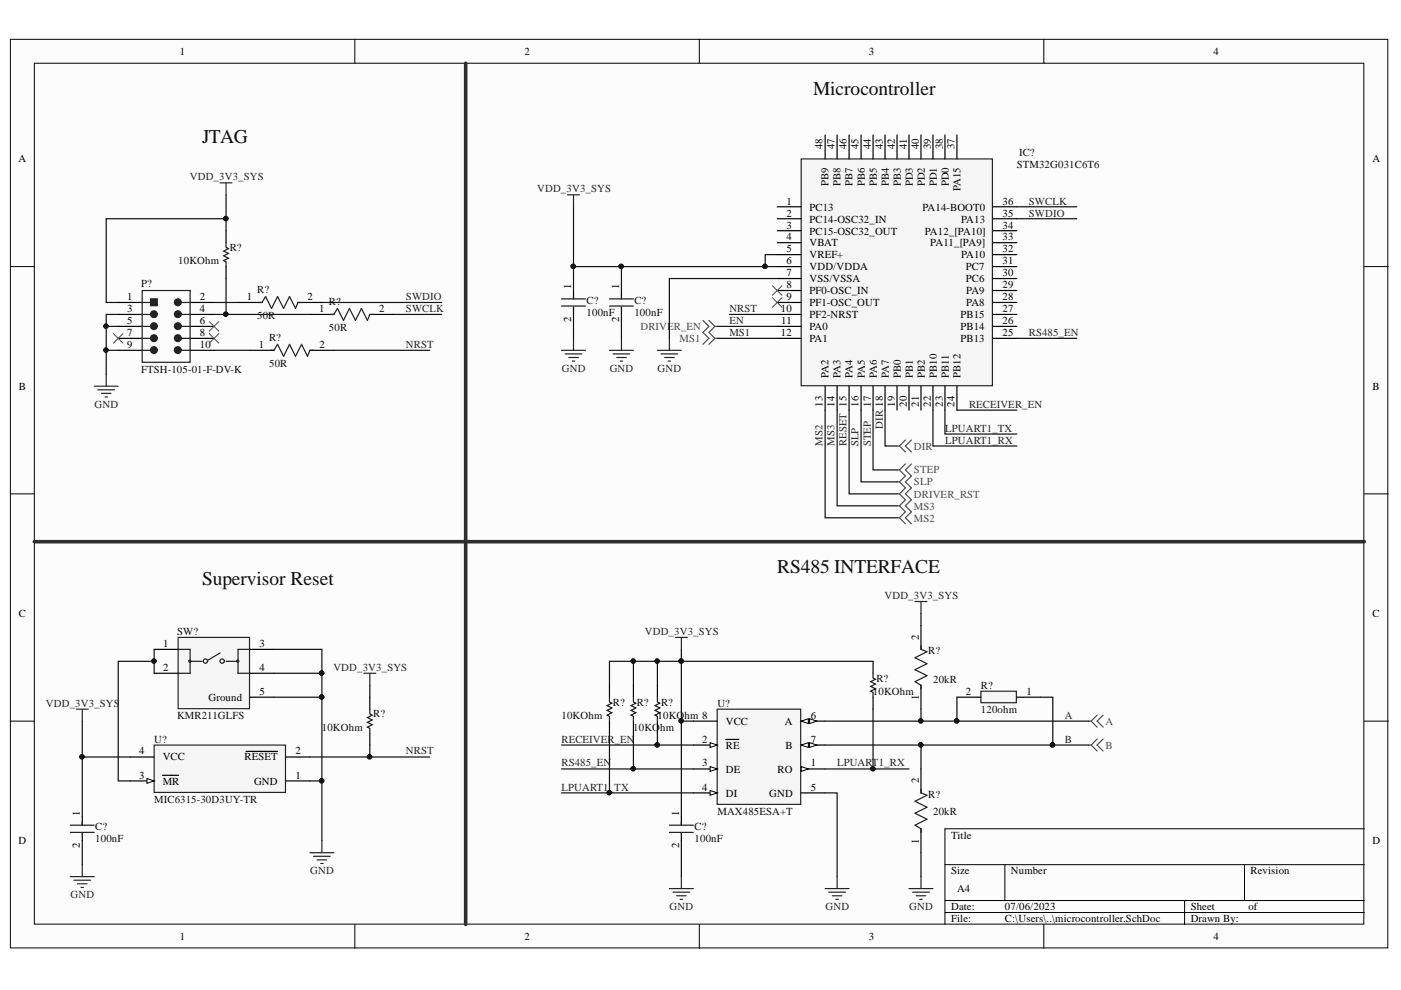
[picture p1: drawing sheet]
<svg xmlns="http://www.w3.org/2000/svg" width="297mm" height="210mm" viewBox="0 0 297 210" stroke-linecap="round" stroke-linejoin="round" font-family="sans-serif">
<g fill="#fcfcfc" stroke="#000" stroke-width=".21">
<path d="M2.2 8.3h292v192.7h-292z"/>
<path d="M7.3 13.4h281.9v182.5h-281.9z"/>
</g>
<g fill="none" stroke="#000" stroke-width=".21">
<path d="M75.2 8.3v5.1M148.3 8.3v5.1M221.3 8.3v5.1M2.2 56.5h5.1M289.3 56.5h5M2.2 104.7h5.1M289.3 104.7h5M2.2 152.9h5.1M289.3 152.9h5M289.3 175.7h-89v20.3M75.2 196v5.1M148.3 196v5.1"/>
<path d="M200.3 183.3h89M200.3 190.9h89M200.3 193.5h89M213 183.3v7.6M221.3 196v5.1M251.2 190.9v5.1M263.9 183.3v7.6"/>
</g>
<path d="M169.9 33.7h40.5v48.1h-40.5z" fill="#f5f5f5" stroke="#262626" stroke-width=".25"/>
<g fill="none" stroke="#000" stroke-width=".25">
<path d="M174.9 28.6v5.1M177.5 28.6v5.1M180 28.6v5.1M182.6 28.6v5.1M185.1 28.6v5.1M187.6 28.6v5.1M190.2 28.6v5.1M192.7 28.6v5.1M195.3 28.6v5.1M197.8 28.6v5.1M200.3 28.6v5.1M202.9 28.6v5.1"/>
<path d="M164.8 43.8h5.1M164.8 46.4h5.1M164.8 48.9h5.1M164.8 51.5h5.1M164.8 54h5.1M164.8 56.5h5.1M164.8 59.1h5.1M210.5 43.8h5.1M210.5 46.4h5.1M210.5 48.9h5.1M210.5 51.5h5.1M210.5 54h5.1"/>
<path d="M210.5 56.5h5.1M210.5 59.1h5.1M121.6 61.6v1.8M121.6 65.1v1.6M131.8 61.6v1.8M131.8 65.1v1.6M164.8 61.6h5.1M164.8 64.1h5.1M164.8 66.7h5.1M164.8 69.2h5.1M164.8 71.7h5.1M210.5 61.6h5.1"/>
<path d="M210.5 64.1h5.1M210.5 66.7h5.1M210.5 69.2h5.1M210.5 71.7h5.1M174.9 81.9v5.1M177.5 81.9v5.1M180 81.9v5.1M182.6 81.9v5.1M185.1 81.9v5.1M187.6 81.9v5.1M190.2 81.9v5.1M192.7 81.9v5.1"/>
<path d="M195.3 81.9v5.1M197.8 81.9v5.1M200.3 81.9v5.1M202.9 81.9v5.1"/>
</g>
<g fill="none" stroke="#262626" stroke-width=".25">
<path d="M119.1 74.3h5M119.8 75h3.6M120.6 75.8h2M121.3 76.6h.6M121.6 71.7v2.6M129.2 74.3h5.1M130 75h3.5M130.7 75.8h2.1M131.5 76.6h.5M131.8 71.7v2.6M139.4 74.3h5.1M140.1 75h3.6"/>
<path d="M140.9 75.8h2M141.7 76.6h.5M141.9 71.7v2.6"/>
</g>
<path d="M119.1 63.4h5M119.1 64.9h5M121.6 62.6v.8M121.6 65.1v.3M129.2 63.4h5.1M129.2 64.9h5.1M131.8 62.6v.8M131.8 65.1v.3" fill="none" stroke="#1c1c1c" stroke-width=".25"/>
<path d="M163.8 60.6l2 2M163.8 63.1l2 2M165.8 60.6l-2 2M165.8 63.1l-2 2" fill="none" stroke="#4c4c4c" stroke-width=".21"/>
<path d="M37.8 135.1h15.1v15.2h-15.1z" fill="#f5f5f5" stroke="#262626" stroke-width=".25"/>
<g fill="none" stroke="#1c1c1c" stroke-width=".25">
<path d="M47.9 51.5v1l.5 .2-1 .5 1 .5-1 .5 1 .5-1 .6 .5 .2v1M30.1 61.6h10.2v15.2h-10.2zM30.1 66.7h1.8M30.1 64.1h1.8M30.1 71.7h1.8M30.1 69.2h1.8M30.1 74.3h1.8M38.5 66.7h1.8M38.5 64.1h1.8M38.5 71.7h1.8M38.5 69.2h1.8M38.5 74.3h1.8"/>
<path d="M54.8 64.1h.7l.8-1.2 1.3 2.5 1.2-2.5 1.3 2.5 1.3-2.5 1.3 2.5 .5-1.3h.7M57.3 74.3h.8l.7-1.3 1.3 2.5 1.3-2.5 1.3 2.5 1.2-2.5 1.3 2.5 .5-1.2h.8M70 66.7h.8l.8-1.3 1.2 2.5 1.3-2.5 1.3 2.5 1.2-2.5 1.3 2.5 .5-1.2h.8M37.8 137.7h2.5v5.1h-2.5M46.7 138.4l-2.6 1.6M53 137.7h-2.5v5.1h2.5M40.3 140.2h2.5M47.9 140.2h2.6"/>
<circle cx="40.2" cy="140.2" r=".22"/>
<circle cx="43.6" cy="140.2" r=".46"/>
<circle cx="47.1" cy="140.2" r=".46"/>
<circle cx="50.4" cy="140.2" r=".22"/>
</g>
<g fill="none" stroke="#000" stroke-width=".25">
<path d="M47.9 48.9v2.6M47.9 56.5v2.6M25.1 64.1h5M25.1 66.7h5M25.1 69.2h5M25.1 71.7h5M25.1 74.3h5M40.3 64.1h5.1M40.3 66.7h5.1M40.3 69.2h5.1M40.3 71.7h5.1M40.3 74.3h5.1"/>
<path d="M50.5 64.1h5M53 74.3h5.1M63.2 64.1h5M65.7 66.7h5.1M65.7 74.3h5.1M78.4 66.7h5.1M32.7 137.7h5.1M53 137.7h5.1M32.7 142.8h5.1M53 142.8h5.1M53 147.8h5.1"/>
</g>
<g fill="#1c1c1c" stroke="#1c1c1c" stroke-width=".25">
<path d="M31.9 63.4h1.4v1.4h-1.4z"/>
<circle cx="32.6" cy="66.6" r=".71"/>
<circle cx="37.7" cy="66.6" r=".72"/>
<circle cx="37.7" cy="64.1" r=".72"/>
<circle cx="32.6" cy="71.7" r=".72"/>
<circle cx="37.7" cy="71.7" r=".72"/>
<circle cx="32.6" cy="69.2" r=".71"/>
<circle cx="37.7" cy="69.1" r=".72"/>
<circle cx="32.6" cy="74.2" r=".71"/>
<circle cx="37.7" cy="74.2" r=".72"/>
</g>
<path d="M22.5 79.3v2.6M20 81.9h5.1M20.7 82.6h3.6M21.5 83.4h2M22.3 84.2h.5" fill="none" stroke="#262626" stroke-width=".25"/>
<path d="M24 70.7l2.1 2.1M26.1 70.7l-2.1 2.1M44.4 68.2l2 2M44.4 70.7l2 2.1M46.4 68.2l-2 2M46.4 70.7l-2 2.1" fill="none" stroke="#4c4c4c" stroke-width=".21"/>
<path d="M32.7 158h27.8v10h-27.8z" fill="#f5f5f5" stroke="#262626" stroke-width=".25"/>
<path d="M27.6 160.5h5.1M27.6 165.6h5.1" fill="none" stroke="#000" stroke-width=".25"/>
<path d="M31.2 165.1l1.5 .5-1.5 .5z" fill="#fcfcfc" stroke="#000" stroke-width=".21"/>
<path d="M52.2 159.3h6.6M78.4 147.8v2.6M78.4 155.4v2.6M17.4 173.2v1.8M17.4 176.7v1.6M34.5 164.4h3.3M60.6 160.5h5.1M60.6 165.6h5.1" fill="none" stroke="#000" stroke-width=".25"/>
<path d="M78.4 150.4v1l.5 .2-1 .5 1 .5-1 .5 1 .6-1 .5 .5 .2v1M14.9 175h5.1M14.9 176.5h5.1M17.4 174.2v.8M17.4 176.7v.3" fill="none" stroke="#1c1c1c" stroke-width=".25"/>
<path d="M68.2 178.3v2.5M14.9 185.9h5.1M15.7 186.6h3.5M16.4 187.4h2.1M17.2 188.1h.5M17.4 183.3v2.6M65.7 180.8h5.1M66.5 181.6h3.5M67.2 182.3h2.1M68 183.1h.5" fill="none" stroke="#262626" stroke-width=".25"/>
<g fill="none" stroke="#4c4c4c" stroke-width=".25">
<path d="M149 67.9l1.3 1.3-1.3 1.3 1.3 1.2-1.3 1.3M150.3 67.9l1.3 1.3M151.6 69.2l-1.3 1.3 1.3 1.2M151.6 69.2h.5M151.6 71.7l-1.3 1.3M151.6 71.7h.5M190.2 94.6h.5M190.2 99.6h.5M190.7 94.6l1.3 1.2M190.7 99.6l1.3 1.3-1.3 1.3M192 93.3l-1.3 1.3M192 98.4l-1.3 1.2"/>
<path d="M193.2 93.3l-1.2 1.3 1.2 1.2M193.2 98.4l-1.2 1.2 1.2 1.3-1.2 1.3 1.2 1.2-1.2 1.3 1.2 1.3-1.2 1.2 1.2 1.3-1.2 1.3 1.2 1.2M190.2 102.2h.5M190.2 104.7h.5M190.2 107.2h.5M190.2 109.8h.5M190.7 102.2l1.3 1.2-1.3 1.3M190.7 104.7l1.3 1.3-1.3 1.2M190.7 107.2l1.3 1.3-1.3 1.3M190.7 109.8l1.3 1.2"/>
</g>
<path d="M152.1 150.4h17.7v20.1h-17.7z" fill="#f5f5f5" stroke="#262626" stroke-width=".25"/>
<path d="M147 152.9h5.1M147 158h5.1" fill="none" stroke="#000" stroke-width=".25"/>
<path d="M150.6 157.5l1.5 .5-1.5 .5z" fill="#fcfcfc" stroke="#000" stroke-width=".21"/>
<path d="M153.9 156.8h2.8M169.9 152.9h5" fill="none" stroke="#000" stroke-width=".25"/>
<g fill="#fcfcfc" stroke="#000" stroke-width=".21">
<path d="M169.9 152.9l1.5-.5v1z"/>
<path d="M171.6 152.4l1.6 .5-1.6 .5z"/>
</g>
<path d="M169.9 158h5" fill="none" stroke="#000" stroke-width=".25"/>
<g fill="#fcfcfc" stroke="#000" stroke-width=".21">
<path d="M169.9 158l1.5-.5v1z"/>
<path d="M171.6 157.5l1.6 .5-1.6 .5z"/>
</g>
<path d="M147 163h5.1" fill="none" stroke="#000" stroke-width=".25"/>
<path d="M150.6 162.5l1.5 .5-1.5 .5z" fill="#fcfcfc" stroke="#000" stroke-width=".21"/>
<path d="M147 168.1h5.1" fill="none" stroke="#000" stroke-width=".25"/>
<path d="M150.6 167.6l1.5 .5-1.5 .5z" fill="#fcfcfc" stroke="#000" stroke-width=".21"/>
<path d="M169.9 163h5" fill="none" stroke="#000" stroke-width=".25"/>
<path d="M169.9 162.5l1.5 .5-1.5 .5z" fill="#fcfcfc" stroke="#000" stroke-width=".21"/>
<g fill="none" stroke="#000" stroke-width=".25">
<path d="M195.3 132.6v5.1M129.2 145.3v2.5M129.2 152.9v2.5M134.3 145.3v2.5M134.3 152.9v2.5M139.4 145.3v2.5M139.4 152.9v2.5M185.1 140.2v2.6M185.1 147.8v2.6M195.3 145.3v5.1M144.5 173.2v1.8M144.5 176.7v1.6"/>
<path d="M169.9 168.1h5M195.3 163v5.1M195.3 175.7v5.1"/>
</g>
<path d="M195.3 136.9v.8l1.2 .5-2.5 1.3 2.5 1.2-2.5 1.3 2.5 1.3-2.5 1.2 1.3 .8v.7M129.2 147.8v1l.5 .3-1 .5 1 .5-1 .5 1 .5-1 .5 .5 .3v1M134.3 147.8v1l.5 .3-1 .5 1 .5-1 .5 1 .5-1 .5 .5 .3v1M139.4 147.8v1l.5 .3-1 .5 1 .5-1 .5 1 .5-1 .5 .5 .3v1M185.1 142.8v1l.5 .2-1 .5 1 .5-1 .5 1 .5-1 .6 .5 .2v1M141.9 175h5.1M141.9 176.5h5.1M144.5 174.2v.8M144.5 176.7v.3M195.3 167.4v.7l1.2 .5-2.5 1.3 2.5 1.3-2.5 1.2 2.5 1.3-2.5 1.3 1.3 .7v.8" fill="none" stroke="#1c1c1c" stroke-width=".25"/>
<g fill="none" stroke="#262626" stroke-width=".25">
<path d="M141.9 188.4h5.1M142.7 189.2h3.5M143.4 189.9h2.1M144.2 190.7h.5M144.5 185.9v2.5M174.9 188.4h5.1M175.7 189.2h3.6M176.5 189.9h2M177.2 190.7h.5M177.5 185.9v2.5M192.7 188.4h5.1M193.5 189.2h3.5"/>
<path d="M194.3 189.9h2M195 190.7h.5M195.3 185.9v2.5"/>
</g>
<path d="M230.8 152.9h.5M230.8 158h.5M231.3 152.9l1.3 1.3M231.3 158l1.3 1.2M232.6 151.6l-1.3 1.3M232.6 156.7l-1.3 1.3M233.9 151.6l-1.3 1.3 1.3 1.3M233.9 156.7l-1.3 1.3 1.3 1.2" fill="none" stroke="#4c4c4c" stroke-width=".25"/>
<path d="M208 146.6h7.5v2.4h-7.5z" fill="#f5f5f5" stroke="#262626" stroke-width=".25"/>
<path d="M202.9 147.8h5.1M215.6 147.8h5.1" fill="none" stroke="#000" stroke-width=".25"/>
<path d="M98.7 13.4v182.6M7.3 114.9h282" fill="none" stroke="#2e2e2e" stroke-width=".76"/>
<g fill="none" stroke="#0e0e0e" stroke-width=".25">
<path d="M47.9 41.3v5.1h-25.4v17.7h2.6M47.9 46.4v2.5M47.9 59.1v7.6M121.6 43.8v12.7M131.8 56.5v5.1M162.2 56.5h-40.6v5.1M164.8 59.1h-22.9v12.6M164.8 54h-2.6v2.5h2.6M215.6 46.4h12.7M215.6 43.8h12.7M22.5 74.3h2.6M22.5 69.2h2.6"/>
<path d="M25.1 66.7h-2.6v12.6M45.4 66.7h20.3M45.4 64.1h5.1M45.4 74.3h7.6M68.2 64.1h25.5M70.8 74.3h20.3M83.5 66.7h10.2M121.6 66.7v5M131.8 66.7v5M152.1 69.2h12.7M152.1 71.7h12.7M154.6 66.7h10.2"/>
<path d="M215.6 71.7h12.7M174.9 87v22.8h15.3M177.5 87v20.2h12.7M180 87v17.7h10.2M182.6 87v15.2h7.6M185.1 87v12.6h5.1M187.6 87v7.6h2.6M197.8 87v7.6h17.8M200.3 87v5h15.3M202.9 87h12.7M32.7 137.7v5.1M58.1 137.7h10.1v27.9"/>
<path d="M144.5 137.7v15.2h2.5M195.3 130.1v2.5M17.4 152.9v7.6h10.2M32.7 140.2h-7.6v25.4h2.5M58.1 147.8h10.1M58.1 142.8h10.1M78.4 158v2.5h-12.7M78.4 145.3v2.5M119.1 158h27.9M129.2 155.4v12.7M134.3 140.2v5.1M134.3 155.4v7.6"/>
<path d="M139.4 140.2v5.1M139.4 155.4v2.6M144.5 152.9v20.3M174.9 152.9h55.9M174.9 158h55.9M185.1 140.2h-55.9v5.1M185.1 150.4v12.6M195.3 150.4v2.5M195.3 158v5M202.9 147.8v5.1M220.7 147.8h2.5v10.2M17.4 160.5v12.7"/>
<path d="M17.4 178.3v5M65.7 165.6h2.5v12.7M78.4 160.5h12.7M119.1 168.1h27.9M119.1 163h27.9M144.5 178.3v7.6M174.9 168.1h2.6v17.8M174.9 163h17.8M195.3 180.8v5.1"/>
</g>
<g fill="#0e0e0e" stroke="#0e0e0e" stroke-width=".21">
<circle cx="162.2" cy="56.5" r=".46"/>
<circle cx="131.7" cy="56.5" r=".46"/>
<circle cx="121.5" cy="56.5" r=".46"/>
<circle cx="22.5" cy="69.2" r=".46"/>
<circle cx="22.5" cy="74.2" r=".46"/>
<circle cx="47.9" cy="46.3" r=".47"/>
<circle cx="47.9" cy="66.6" r=".46"/>
<circle cx="17.4" cy="160.5" r=".46"/>
<circle cx="68.2" cy="165.5" r=".47"/>
<circle cx="78.4" cy="160.5" r=".46"/>
<circle cx="68.2" cy="147.8" r=".46"/>
<circle cx="68.2" cy="142.7" r=".47"/>
<circle cx="32.6" cy="140.2" r=".46"/>
<circle cx="139.3" cy="157.9" r=".46"/>
<circle cx="129.2" cy="168.1" r=".46"/>
<circle cx="185.1" cy="163" r=".46"/>
<circle cx="144.4" cy="140.2" r=".46"/>
<circle cx="144.4" cy="152.8" r=".46"/>
<circle cx="139.3" cy="140.2" r=".46"/>
<circle cx="134.2" cy="140.2" r=".46"/>
<circle cx="134.2" cy="163" r=".46"/>
<circle cx="195.2" cy="152.8" r=".46"/>
<circle cx="195.2" cy="157.9" r=".46"/>
<circle cx="223.1" cy="157.9" r=".47"/>
<circle cx="202.8" cy="152.8" r=".46"/>
</g>
<path d="M46.7 38.8h2.5M47.9 38.8v2.5M120.3 41.3h2.6M121.6 41.3v2.5M143.2 135.1h2.5M144.5 135.1v2.6M194 127.5h2.5M195.3 127.5v2.6M16.2 150.4h2.5M17.4 150.4v2.5M77.1 142.8h2.6M78.4 142.8v2.5" fill="none" stroke="#262626" stroke-width=".25"/>
<g font-size="4.1" fill="#0e0e0e">
<text x="172.4" y="20.1">Microcontroller</text>
<text x="42.9" y="30.3">JTAG</text>
<text x="42.9" y="124.1">Supervisor Reset</text>
<text x="164.8" y="121.6">RS485 INTERFACE</text>
</g>
<g font-size="2.3">
<text x="38.1" y="11.6">1</text>
<text x="111.2" y="11.6">2</text>
<text x="184.2" y="11.6">3</text>
<text x="257.3" y="11.6">4</text>
<text x="3.9" y="34.4">A</text>
<text x="174.4" y="31.7" transform="rotate(-90 174.4 31.7)">48</text>
<text x="177" y="31.7" transform="rotate(-90 177 31.7)">47</text>
<text x="179.5" y="31.7" transform="rotate(-90 179.5 31.7)">46</text>
<text x="182" y="31.7" transform="rotate(-90 182 31.7)">45</text>
<text x="184.6" y="31.7" transform="rotate(-90 184.6 31.7)">44</text>
<text x="187.2" y="31.7" transform="rotate(-90 187.2 31.7)">43</text>
<text x="189.7" y="31.7" transform="rotate(-90 189.7 31.7)">42</text>
<text x="192.3" y="31.7" transform="rotate(-90 192.3 31.7)">41</text>
<text x="194.8" y="31.7" transform="rotate(-90 194.8 31.7)">40</text>
<text x="197.3" y="31.7" transform="rotate(-90 197.3 31.7)">39</text>
<text x="199.9" y="31.7" transform="rotate(-90 199.9 31.7)">38</text>
<text x="202.4" y="31.7" transform="rotate(-90 202.4 31.7)">37</text>
<text x="291" y="34.4">A</text>
<text x="175.7" y="39.4" transform="rotate(-90 175.7 39.4)">PB9</text>
<text x="178.2" y="39.4" transform="rotate(-90 178.2 39.4)">PB8</text>
<text x="180.8" y="39.4" transform="rotate(-90 180.8 39.4)">PB7</text>
<text x="183.4" y="39.4" transform="rotate(-90 183.4 39.4)">PB6</text>
<text x="185.9" y="39.4" transform="rotate(-90 185.9 39.4)">PB5</text>
<text x="188.5" y="39.4" transform="rotate(-90 188.5 39.4)">PB4</text>
<text x="191" y="39.4" transform="rotate(-90 191 39.4)">PB3</text>
<text x="193.5" y="39.5" transform="rotate(-90 193.5 39.5)">PD3</text>
<text x="196.1" y="39.5" transform="rotate(-90 196.1 39.5)">PD2</text>
<text x="198.6" y="39.5" transform="rotate(-90 198.6 39.5)">PD1</text>
<text x="201.1" y="39.5" transform="rotate(-90 201.1 39.5)">PD0</text>
<text x="203.7" y="40.5" transform="rotate(-90 203.7 40.5)">PA15</text>
<text x="166.7" y="43.4">1</text>
<text x="166.7" y="45.9">2</text>
<text x="171.6" y="44.7">PC13</text>
<text x="171.6" y="47.2">PC14-OSC32_IN</text>
<text x="195.6" y="44.7">PA14-BOOT0</text>
<text x="203.8" y="47.2">PA13</text>
<text x="212.5" y="43.4">36</text>
<text x="212.5" y="45.9">35</text>
<text x="166.7" y="48.5">3</text>
<text x="166.7" y="51">4</text>
<text x="166.7" y="53.5">5</text>
<text x="171.6" y="49.7">PC15-OSC32_OUT</text>
<text x="171.6" y="52.3">VBAT</text>
<text x="196.1" y="49.7">PA12_[PA10]</text>
<text x="197.2" y="52.3">PA11_[PA9]</text>
<text x="212.5" y="48.5">34</text>
<text x="212.5" y="51">33</text>
<text x="212.5" y="53.5">32</text>
<text x="166.7" y="56.1">6</text>
<text x="166.7" y="58.6">7</text>
<text x="171.6" y="54.8">VREF+</text>
<text x="171.6" y="57.3">VDD/VDDA</text>
<text x="171.6" y="59.9">VSS/VSSA</text>
<text x="203.8" y="54.8">PA10</text>
<text x="204.8" y="57.3">PC7</text>
<text x="204.8" y="59.9">PC6</text>
<text x="212.5" y="56.1">31</text>
<text x="212.5" y="58.6">30</text>
<text x="27" y="63.6">1</text>
<text x="42.4" y="63.6">2</text>
<text x="52.3" y="63.6">1</text>
<text x="65.2" y="63.6">2</text>
<text x="121.1" y="61.4" transform="rotate(-90 121.1 61.4)">1</text>
<text x="131.3" y="61.4" transform="rotate(-90 131.3 61.4)">1</text>
<text x="166.7" y="61.1">8</text>
<text x="166.7" y="63.6">9</text>
<text x="171.6" y="62.4">PF0-OSC_IN</text>
<text x="171.6" y="64.9">PF1-OSC_OUT</text>
<text x="204.9" y="62.4">PA9</text>
<text x="204.9" y="64.9">PA8</text>
<text x="212.5" y="61.1">29</text>
<text x="212.5" y="63.6">28</text>
<text x="27" y="66.2">3</text>
<text x="27" y="68.7">5</text>
<text x="27" y="71.2">7</text>
<text x="42.4" y="66.2">4</text>
<text x="42.4" y="68.7">6</text>
<text x="42.4" y="71.2">8</text>
<text x="67.6" y="66.2">1</text>
<text x="80.4" y="66.2">2</text>
<text x="121.1" y="68.3" transform="rotate(-90 121.1 68.3)">2</text>
<text x="131.3" y="68.3" transform="rotate(-90 131.3 68.3)">2</text>
<text x="165.5" y="66.2">10</text>
<text x="165.5" y="71.2">12</text>
<text x="165.6" y="68.7">11</text>
<text x="171.6" y="67.4">PF2-NRST</text>
<text x="171.6" y="70">PA0</text>
<text x="203.7" y="67.4">PB15</text>
<text x="203.7" y="70">PB14</text>
<text x="212.5" y="66.2">27</text>
<text x="212.5" y="68.7">26</text>
<text x="212.5" y="71.2">25</text>
<text x="27" y="73.8">9</text>
<text x="42.4" y="73.8">10</text>
<text x="54.9" y="73.8">1</text>
<text x="67.7" y="73.8">2</text>
<text x="171.6" y="72.5">PA1</text>
<text x="203.7" y="72.5">PB13</text>
<text x="4" y="82.6">B</text>
<text x="175.7" y="80.1" transform="rotate(-90 175.7 80.1)">PA2</text>
<text x="178.2" y="80.1" transform="rotate(-90 178.2 80.1)">PA3</text>
<text x="180.8" y="80.1" transform="rotate(-90 180.8 80.1)">PA4</text>
<text x="183.4" y="80.1" transform="rotate(-90 183.4 80.1)">PA5</text>
<text x="185.9" y="80.1" transform="rotate(-90 185.9 80.1)">PA6</text>
<text x="188.5" y="80.1" transform="rotate(-90 188.5 80.1)">PA7</text>
<text x="191" y="80.1" transform="rotate(-90 191 80.1)">PB0</text>
<text x="193.5" y="80.1" transform="rotate(-90 193.5 80.1)">PB1</text>
<text x="196.1" y="80.1" transform="rotate(-90 196.1 80.1)">PB2</text>
<text x="198.6" y="80.1" transform="rotate(-90 198.6 80.1)">PB10</text>
<text x="201.1" y="80.1" transform="rotate(-90 201.1 80.1)">PB11</text>
<text x="203.7" y="80.1" transform="rotate(-90 203.7 80.1)">PB12</text>
<text x="291" y="82.6">B</text>
<text x="174.4" y="86.2" transform="rotate(-90 174.4 86.2)">13</text>
<text x="177" y="86.2" transform="rotate(-90 177 86.2)">14</text>
<text x="182" y="86.2" transform="rotate(-90 182 86.2)">16</text>
<text x="184.6" y="86.2" transform="rotate(-90 184.6 86.2)">17</text>
<text x="189.7" y="86.2" transform="rotate(-90 189.7 86.2)">19</text>
<text x="192.3" y="86.2" transform="rotate(-90 192.3 86.2)">20</text>
<text x="194.8" y="86.2" transform="rotate(-90 194.8 86.2)">21</text>
<text x="197.3" y="86.2" transform="rotate(-90 197.3 86.2)">22</text>
<text x="199.9" y="86.2" transform="rotate(-90 199.9 86.2)">23</text>
<text x="202.4" y="86.2" transform="rotate(-90 202.4 86.2)">24</text>
<text x="4" y="130.8">C</text>
<text x="291" y="130.8">C</text>
<text x="34.6" y="137.2">1</text>
<text x="55" y="137.2">3</text>
<text x="194.8" y="135.7" transform="rotate(-90 194.8 135.7)">2</text>
<text x="34.6" y="142.2">2</text>
<text x="55" y="142.2">4</text>
<text x="44.2" y="148.6">Ground</text>
<text x="55" y="147.3">5</text>
<text x="194.8" y="148.5" transform="rotate(-90 194.8 148.5)">1</text>
<text x="204.8" y="147.3">2</text>
<text x="217.6" y="147.3">1</text>
<text x="153.9" y="153.6">VCC</text>
<text x="166.4" y="153.6">A</text>
<text x="171.9" y="152.4">6</text>
<text x="29.5" y="160">4</text>
<text x="34.5" y="161.2">VCC</text>
<text x="51.8" y="161.2">RESET</text>
<text x="62.6" y="160">2</text>
<text x="148.9" y="157.4">2</text>
<text x="153.9" y="158.7">RE</text>
<text x="166.6" y="158.7">B</text>
<text x="171.9" y="157.4">7</text>
<text x="29.5" y="165.1">3</text>
<text x="34.5" y="166.4">MR</text>
<text x="53.9" y="166.4">GND</text>
<text x="62.6" y="165.1">1</text>
<text x="148.9" y="162.5">3</text>
<text x="148.9" y="167.7">4</text>
<text x="153.9" y="163.9">DE</text>
<text x="164.9" y="163.9">RO</text>
<text x="171.9" y="162.5">1</text>
<text x="171.9" y="167.7">5</text>
<text x="194.8" y="166" transform="rotate(-90 194.8 166)">2</text>
<text x="16.9" y="173" transform="rotate(-90 16.9 173)">1</text>
<text x="144" y="173" transform="rotate(-90 144 173)">1</text>
<text x="153.9" y="168.9">DI</text>
<text x="163.1" y="168.9">GND</text>
<text x="3.9" y="179">D</text>
<text x="16.9" y="179.9" transform="rotate(-90 16.9 179.9)">2</text>
<text x="144" y="179.9" transform="rotate(-90 144 179.9)">2</text>
<text x="194.8" y="178.9" transform="rotate(-90 194.8 178.9)">1</text>
<text x="201.6" y="177.8">Title</text>
<text x="291" y="179">D</text>
<text x="201.6" y="185.4">Size</text>
<text x="214.3" y="185.4">Number</text>
<text x="265.1" y="185.4">Revision</text>
<text x="202.9" y="189.2">A4</text>
<text x="201.6" y="193">Date:</text>
<text x="201.6" y="195.5">File:</text>
<text x="213.1" y="193">07/06/2023</text>
<text x="213.1" y="195.5">C:\Users\..\microcontroller.SchDoc</text>
<text x="252.5" y="193">Sheet</text>
<text x="252.5" y="195.5">Drawn By:</text>
<text x="264.7" y="193">of</text>
<text x="38.1" y="199.3">1</text>
<text x="111.2" y="199.3">2</text>
<text x="184.2" y="199.3">3</text>
<text x="257.3" y="199.3">4</text>
</g>
<g font-size="2.3" fill="#0e0e0e">
<text x="215.6" y="35.7">STM32G031C6T6</text>
<text x="216.1" y="33.2">IC?</text>
<text x="48.7" y="53.3">R?</text>
<text x="37.8" y="56.1">10KOhm</text>
<text x="29.9" y="60.9">P?</text>
<text x="54.5" y="62.1">R?</text>
<text x="69.8" y="64.7">R?</text>
<text x="124.4" y="64.4">C?</text>
<text x="134.5" y="64.4">C?</text>
<text x="54.5" y="67.7">50R</text>
<text x="69.8" y="70.2">50R</text>
<text x="124.4" y="66.9">100nF</text>
<text x="134.5" y="66.9">100nF</text>
<text x="57.1" y="77.8">50R</text>
<text x="57.1" y="72.3">R?</text>
<text x="29.9" y="79.1">FTSH-105-01-F-DV-K</text>
<text x="37.5" y="134.6">SW?</text>
<text x="196.8" y="138.7">R?</text>
<text x="129.9" y="149.6">R?</text>
<text x="135" y="149.6">R?</text>
<text x="140.2" y="149.6">R?</text>
<text x="152.1" y="149.8">U?</text>
<text x="185.1" y="147.3">10KOhm</text>
<text x="185.8" y="144.5">R?</text>
<text x="197.8" y="144.8">20kR</text>
<text x="208" y="146">R?</text>
<text x="37.5" y="152.4">KMR211GLFS</text>
<text x="68.2" y="154.9">10KOhm</text>
<text x="79.1" y="152.1">R?</text>
<text x="119" y="152.4">10KOhm</text>
<text x="134.3" y="154.9">10KO</text>
<text x="139.4" y="152.4">10KO</text>
<text x="140" y="154.9">hm</text>
<text x="145.1" y="152.4">hm 8</text>
<text x="208" y="151.1">120ohm</text>
<text x="32.7" y="157.4">U?</text>
<text x="32.7" y="170.2">MIC6315-30D3UY-TR</text>
<text x="152.1" y="172.7">MAX485ESA+T</text>
<text x="196.8" y="169.2">R?</text>
<text x="197.8" y="172.7">20kR</text>
<text x="20.2" y="178.5">100nF</text>
<text x="20.2" y="176">C?</text>
<text x="147.3" y="178.5">100nF</text>
<text x="147.3" y="176">C?</text>
</g>
<g font-size="2.3" fill="#262626">
<text x="40.2" y="38.2">VDD_3V3_SYS</text>
<text x="113.9" y="40.8">VDD_3V3_SYS</text>
<text x="218.1" y="43.4">SWCLK</text>
<text x="218.1" y="45.9">SWDIO</text>
<text x="86.1" y="63.6">SWDIO</text>
<text x="86.1" y="66.2">SWCLK</text>
<text x="154.6" y="68.7">EN</text>
<text x="154.6" y="71.2">MS1</text>
<text x="154.6" y="66.2">NRST</text>
<text x="218.1" y="71.2">RS485_EN</text>
<text x="86.1" y="73.8">NRST</text>
<text x="119.1" y="78.8">GND</text>
<text x="129.3" y="78.8">GND</text>
<text x="139.4" y="78.8">GND</text>
<text x="20" y="86.4">GND</text>
<text x="205.4" y="86.4">RECEIVER_EN</text>
<text x="174.4" y="94.5" transform="rotate(-90 174.4 94.5)">MS2</text>
<text x="177" y="94.5" transform="rotate(-90 177 94.5)">MS3</text>
<text x="179.5" y="94.5" transform="rotate(-90 179.5 94.5)">RESET 15</text>
<text x="182" y="94.5" transform="rotate(-90 182 94.5)">SLP</text>
<text x="184.6" y="94.5" transform="rotate(-90 184.6 94.5)">STEP</text>
<text x="187.2" y="90.9" transform="rotate(-90 187.2 90.9)">DIR 18</text>
<text x="200.4" y="94">LPUART1_RX</text>
<text x="200.4" y="91.5">LPUART1_TX</text>
<text x="187.5" y="127">VDD_3V3_SYS</text>
<text x="136.7" y="134.6">VDD_3V3_SYS</text>
<text x="70.7" y="142.2">VDD_3V3_SYS</text>
<text x="9.7" y="149.8">VDD_3V3_SYS</text>
<text x="225.7" y="152.4">A</text>
<text x="86.1" y="160">NRST</text>
<text x="119" y="157.4">RECEIVER_EN</text>
<text x="225.7" y="157.4">B</text>
<text x="119" y="167.7">LPUART1_TX</text>
<text x="119" y="162.5">RS485_EN</text>
<text x="177.5" y="162.5">LPUART1_RX</text>
<text x="65.8" y="185.4">GND</text>
<text x="15" y="190.4">GND</text>
<text x="142" y="193">GND</text>
<text x="175" y="193">GND</text>
<text x="192.8" y="193">GND</text>
</g>
<g font-size="2.3" fill="#4c4c4c">
<text x="135.8" y="70">DRIVER_EN</text>
<text x="144.1" y="72.5">MS1</text>
<text x="193.8" y="95.3">DIR</text>
<text x="193.8" y="100.4">STEP</text>
<text x="193.8" y="102.9">SLP</text>
<text x="193.8" y="105.5">DRIVER_RST</text>
<text x="193.8" y="108.1">MS3</text>
<text x="193.8" y="110.6">MS2</text>
<text x="234.4" y="153.6">A</text>
<text x="234.4" y="158.7">B</text>
</g>
</svg>
